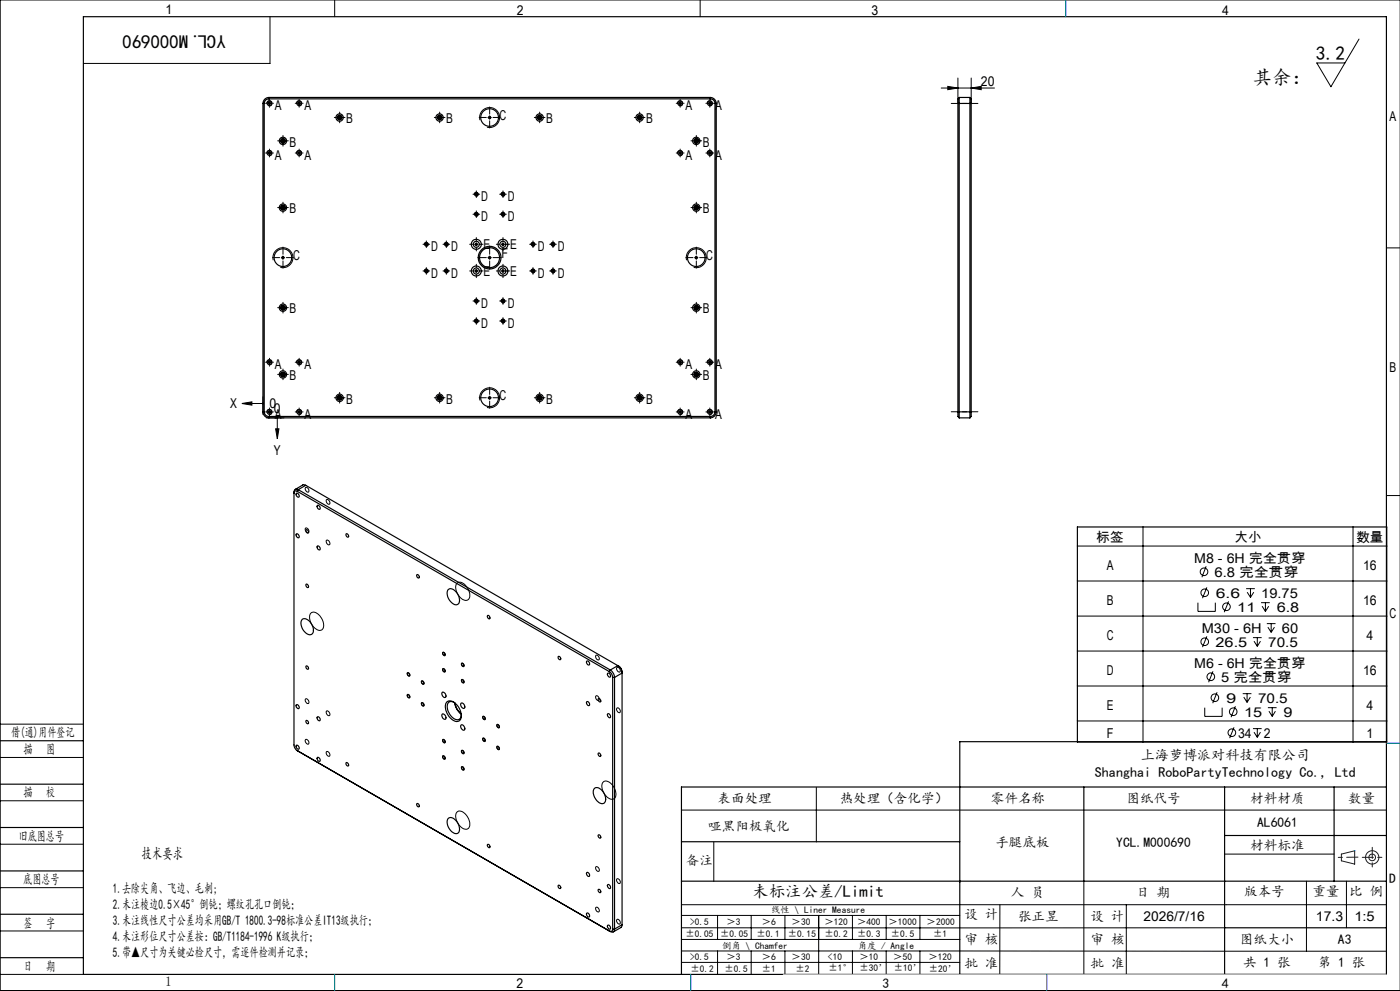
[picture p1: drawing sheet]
<svg xmlns="http://www.w3.org/2000/svg" width="420mm" height="297mm" viewBox="0 0 420 297" stroke-linecap="round" stroke-linejoin="round" font-family="sans-serif">
<g fill="none" stroke="#000" stroke-width=".3">
<path d="M100.4 0v5M210 0v5M420 0h-419.9v297h419.9M81 5v14h-56M407.7 11.7l-8.4 14.3-4.3-7.1h8.5M80 31.2a.8 .8 0 0 1 .7-1 .8 .8 0 0 1 .9 .8 .8 .8 0 0 1-1 .7M80.5 30.6l.7 .7M80.8 30.5v1M81.2 30.6l-.7 .7M81.3 31h-1M89 31.2a.79 .79 0 0 1 .7-1 .79 .79 0 0 1 .8 .8 .79 .79 0 0 1-1 .7M89.4 30.6l.7 .7"/>
<path d="M89.7 30.5v1M90.1 30.6l-.7 .7M90.2 31h-1M101.4 35.2h1M101.5 34.9l.7 .7M101.9 34.7v1M102.2 34.9l-.7 .7M131.4 35.2h1M131.5 34.9l.7 .7M131.9 34.7v1M132.2 34.9l-.7 .7M144 36a3 3 0 0 1 2.6-3.8 3 3 0 0 1 3.3 3.3 3 3 0 0 1-3.8 2.6"/>
<path d="M146.4 35.2h1M146.5 34.9l.7 .7M146.9 34.7v1M147.2 34.9l-.7 .7M161.4 35.2h1M161.5 34.9l.7 .7M161.9 34.7v1M162.2 34.9l-.7 .7M191.4 35.2h1M191.5 34.9l.7 .7M191.9 34.7v1M192.2 34.9l-.7 .7"/>
<path d="M203.3 31.2a.79 .79 0 0 1 .7-1 .79 .79 0 0 1 .8 .8 .79 .79 0 0 1-1 .7M203.7 30.6l.7 .7M204 30.5v1M204.4 30.6l-.7 .7M204.5 31h-1M212.2 31.2a.79 .79 0 0 1 .7-1 .79 .79 0 0 1 .8 .8 .79 .79 0 0 1-1 .7M212.6 30.6l.7 .7M212.9 30.5v1M213.3 30.6l-.7 .7M213.4 31h-1M282.4 26.4h15.9M284.3 25.9l3.1 .5-3.1 .5z"/>
<path d="M287.4 23.4v7.6M291.4 26.4l3-.5v1zM291.4 23.4v7.6M80 46.1a.8 .8 0 0 1 .7-1 .8 .8 0 0 1 .9 .8 .8 .8 0 0 1-1 .7M80.3 45.9h1M80.5 45.5l.7 .7M80.8 45.4v1M81.2 45.5l-.7 .7M84.4 42.2h1M84.5 41.9l.7 .7M84.9 41.7v1M85.2 41.9l-.7 .7"/>
<path d="M89 46.1a.79 .79 0 0 1 .7-1 .79 .79 0 0 1 .8 .8 .79 .79 0 0 1-1 .7M89.2 45.9h1M89.4 45.5l.7 .7M89.7 45.4v1M90.1 45.5l-.7 .7M142.3 58.4a.6 .6 0 0 1 .5-.8 .6 .6 0 0 1 .7 .7 .6 .6 0 0 1-.8 .5M142.4 58.2h1M142.5 57.9l.7 .7M142.9 57.7v1M143.2 57.9l-.7 .7M150.3 58.4a.61 .61 0 0 1 .5-.8 .61 .61 0 0 1 .7 .7 .61 .61 0 0 1-.8 .5M150.4 58.2h1"/>
<path d="M150.5 57.9l.7 .7M150.9 57.7v1M151.2 57.9l-.7 .7M203.3 46.1a.79 .79 0 0 1 .7-1 .79 .79 0 0 1 .8 .8 .79 .79 0 0 1-1 .7M203.5 45.9h1M203.7 45.5l.7 .7M204 45.4v1M204.4 45.5l-.7 .7M208.4 42.2h1M208.5 41.9l.7 .7M208.9 41.7v1M209.2 41.9l-.7 .7"/>
<path d="M212.2 46.1a.79 .79 0 0 1 .7-1 .79 .79 0 0 1 .8 .8 .79 .79 0 0 1-1 .7M212.4 45.9h1M212.6 45.5l.7 .7M212.9 45.4v1M213.3 45.5l-.7 .7M82 78a2.99 2.99 0 0 1 2.6-3.8 2.99 2.99 0 0 1 3.3 3.3 2.99 2.99 0 0 1-3.8 2.6M84.4 77.2h1M84.4 62.2h1M84.5 76.9l.7 .7M84.5 61.9l.7 .7M84.9 61.7v1M84.9 76.7v1"/>
<path d="M85.2 76.9l-.7 .7M85.2 61.9l-.7 .7M127.3 73.4a.6 .6 0 0 1 .5-.8 .6 .6 0 0 1 .7 .6 .6 .6 0 0 1-.8 .6M127.4 73.2h1M127.5 72.9l.7 .7M127.9 72.7v1M128.2 72.9l-.7 .7M133.3 73.4a.59 .59 0 0 1 .5-.8 .59 .59 0 0 1 .7 .7 .59 .59 0 0 1-.8 .5M133.4 73.2h1M133.5 72.9l.7 .7M133.9 72.7v1M134.2 72.9l-.7 .7"/>
<path d="M142.3 64.4a.59 .59 0 0 1 .5-.8 .59 .59 0 0 1 .7 .7 .59 .59 0 0 1-.8 .5M142.4 73.2h1M142.4 64.2h1M142.5 72.9l.7 .7M142.5 63.9l.7 .7M142.9 63.7v1M142.9 72.7v1M143.2 63.9l-.7 .7M143.2 72.9l-.7 .7M146.4 77.2h1M146.5 76.9l.7 .7M146.9 76.7v1"/>
<path d="M147.2 76.9l-.7 .7M150.3 64.4a.6 .6 0 0 1 .5-.8 .6 .6 0 0 1 .7 .7 .6 .6 0 0 1-.8 .5M150.4 73.2h1M150.4 64.2h1M150.5 72.9l.7 .7M150.5 63.9l.7 .7M150.9 63.7v1M150.9 72.7v1M151.2 63.9l-.7 .7M151.2 72.9l-.7 .7M159.3 73.4a.59 .59 0 0 1 .5-.8 .59 .59 0 0 1 .7 .7 .59 .59 0 0 1-.8 .5M159.4 73.2h1"/>
<path d="M159.5 72.9l.7 .7M159.9 72.7v1M160.2 72.9l-.7 .7M165.3 73.4a.59 .59 0 0 1 .5-.8 .59 .59 0 0 1 .7 .7 .59 .59 0 0 1-.8 .5M165.4 73.2h1M165.5 72.9l.7 .7M165.9 72.7v1M166.2 72.9l-.7 .7M206 78a2.99 2.99 0 0 1 2.6-3.8 2.99 2.99 0 0 1 3.3 3.3 2.99 2.99 0 0 1-3.8 2.6M208.4 77.2h1M208.4 62.2h1M208.5 76.9l.7 .7"/>
<path d="M208.5 61.9l.7 .7M208.9 61.7v1M208.9 76.7v1M209.2 76.9l-.7 .7M209.2 61.9l-.7 .7M415.9 74.3h4.1M84.4 92.2h1M84.5 91.9l.7 .7M84.9 91.7v1M85.2 91.9l-.7 .7M127.3 81.4a.61 .61 0 0 1 .5-.8 .61 .61 0 0 1 .7 .6 .61 .61 0 0 1-.8 .6M127.4 81.2h1"/>
<path d="M127.5 80.9l.7 .7M127.9 80.7v1M128.2 80.9l-.7 .7M133.3 81.4a.6 .6 0 0 1 .5-.8 .6 .6 0 0 1 .7 .7 .6 .6 0 0 1-.8 .5M133.4 81.2h1M133.5 80.9l.7 .7M133.9 80.7v1M134.2 80.9l-.7 .7M142.3 96.4a.59 .59 0 0 1 .5-.8 .59 .59 0 0 1 .7 .7 .59 .59 0 0 1-.8 .5M142.3 90.4a.59 .59 0 0 1 .5-.8 .59 .59 0 0 1 .7 .7 .59 .59 0 0 1-.8 .5M142.4 81.2h1M142.4 96.2h1"/>
<path d="M142.4 90.2h1M142.5 95.9l.7 .7M142.5 89.9l.7 .7M142.5 80.9l.7 .7M142.9 80.7v1M142.9 89.7v1M142.9 95.7v1M143.2 95.9l-.7 .7M143.2 89.9l-.7 .7M143.2 80.9l-.7 .7M150.3 90.4a.6 .6 0 0 1 .5-.8 .6 .6 0 0 1 .7 .7 .6 .6 0 0 1-.8 .5M150.3 96.4a.6 .6 0 0 1 .5-.8 .6 .6 0 0 1 .7 .7 .6 .6 0 0 1-.8 .5"/>
<path d="M150.4 81.2h1M150.4 96.2h1M150.4 90.2h1M150.5 89.9l.7 .7M150.5 80.9l.7 .7M150.5 95.9l.7 .7M150.9 80.7v1M150.9 89.7v1M150.9 95.7v1M151.2 95.9l-.7 .7M151.2 89.9l-.7 .7M151.2 80.9l-.7 .7"/>
<path d="M159.3 81.4a.6 .6 0 0 1 .5-.8 .6 .6 0 0 1 .7 .7 .6 .6 0 0 1-.8 .5M159.4 81.2h1M159.5 80.9l.7 .7M159.9 80.7v1M160.2 80.9l-.7 .7M165.3 81.4a.6 .6 0 0 1 .5-.8 .6 .6 0 0 1 .7 .7 .6 .6 0 0 1-.8 .5M165.4 81.2h1M165.5 80.9l.7 .7M165.9 80.7v1M166.2 80.9l-.7 .7M208.4 92.2h1M208.5 91.9l.7 .7"/>
<path d="M208.9 91.7v1M209.2 91.9l-.7 .7M78.9 118.9v5.3M80 108.8a.81 .81 0 0 1 .8-1 .81 .81 0 0 1 .8 .8 .81 .81 0 0 1-1 .8M80.3 108.6h1M80.5 108.2l.7 .7M80.8 108.1v1M81.2 108.2l-.7 .7M84.4 112.2h1M84.5 111.9l.7 .7M84.9 111.7v1M85.2 111.9l-.7 .7"/>
<path d="M89 108.8a.8 .8 0 0 1 .7-1 .8 .8 0 0 1 .8 .9 .8 .8 0 0 1-1 .7M89.2 108.6h1M89.4 108.2l.7 .7M89.7 108.1v1M90.1 108.2l-.7 .7M101.4 119.2h1M101.5 118.9l.7 .7M101.9 118.7v1M102.2 118.9l-.7 .7M131.4 119.2h1M131.5 118.9l.7 .7M131.9 118.7v1"/>
<path d="M132.2 118.9l-.7 .7M146.4 119.2h1M146.5 118.9l.7 .7M146.9 118.7v1M147.2 118.9l-.7 .7M161.4 119.2h1M161.5 118.9l.7 .7M161.9 118.7v1M162.2 118.9l-.7 .7M191.4 119.2h1M191.5 118.9l.7 .7M191.9 118.7v1"/>
<path d="M192.2 118.9l-.7 .7M203.3 108.8a.8 .8 0 0 1 .7-1 .8 .8 0 0 1 .8 .9 .8 .8 0 0 1-1 .7M203.5 108.6h1M203.7 108.2l.7 .7M204 108.1v1M204.4 108.2l-.7 .7M208.4 112.2h1M208.5 111.9l.7 .7M208.9 111.7v1M209.2 111.9l-.7 .7M212.2 108.8a.8 .8 0 0 1 .7-1 .8 .8 0 0 1 .8 .9 .8 .8 0 0 1-1 .7M212.4 108.6h1"/>
<path d="M212.6 108.2l.7 .7M212.9 108.1v1M213.3 108.2l-.7 .7M72.6 120.9l3-.5v1zM75.6 120.9h3.3M79.9 125.2h5.3M80 123.7a.8 .8 0 0 1 .7-1 .8 .8 0 0 1 .9 .8 .8 .8 0 0 1-1 .7M80.5 123.1l.7 .7M80.8 123v1M81.2 123.1l-.7 .7M81.3 123.5h-1M82.7 128.5h1l-.5 3z"/>
<path d="M83.2 125.2v3.3M89 123.7a.79 .79 0 0 1 .7-1 .79 .79 0 0 1 .8 .8 .79 .79 0 0 1-1 .7M89.4 123.1l.7 .7M89.7 123v1M90.1 123.1l-.7 .7M90.2 123.5h-1M144 120a3 3 0 0 1 2.6-3.8 3 3 0 0 1 3.3 3.3 3 3 0 0 1-3.8 2.6M203.3 123.7a.79 .79 0 0 1 .7-1 .79 .79 0 0 1 .8 .8 .79 .79 0 0 1-1 .7M203.7 123.1l.7 .7M204 123v1M204.4 123.1l-.7 .7M204.5 123.5h-1"/>
<path d="M212.2 123.7a.79 .79 0 0 1 .7-1 .79 .79 0 0 1 .8 .8 .79 .79 0 0 1-1 .7M212.6 123.1l.7 .7M212.9 123v1M213.3 123.1l-.7 .7M213.4 123.5h-1M91.7 146.1a.8 .8 0 0 1 .8 .4 .8 .8 0 0 1-.1 1 1.05 1.05 0 0 1-.7-1.4zM91.7 158.3a.8 .8 0 0 1 .8 .4 .8 .8 0 0 1-.1 1 1.05 1.05 0 0 1-.7-1.4zM98 149.8a.83 .83 0 0 1 .8 .4 .83 .83 0 0 1-.1 .9 1 1 0 0 1-.7-1.3zM342.9 157.9v64.5M405.9 157.9v64.5M415.9 148.5h4.1M98 161.9a.83 .83 0 0 1 .8 .5 .83 .83 0 0 1-.1 .9 1 1 0 0 1-.7-1.4z"/>
<path d="M137.1 174.8a2.12 2.12 0 0 1 3 1.2 2.81 2.81 0 0 1 .2 3.8 3.4 3.4 0 0 1-3.5-3.2l-.1-.8zM323.2 163.7h92.8M323.2 174.1h92.8M361.8 169.7l-1.2 3.3M362.1 176l-1.3 3.3M373.8 176.4h2.6M374.2 177.5l.9 1.5M375.1 176.4v2.6M376.1 177.5l-1 1.5M93.3 183.7a2.35 2.35 0 0 1 3.1 1.5 2.47 2.47 0 0 1-.1 3.7 3.7 3.7 0 0 1-3.4-3.9zM132.8 195.5a.59 .59 0 0 1 .7 .3 .59 .59 0 0 1-.2 .7l-.5-.5zM138.4 198.8a.53 .53 0 0 1 .7 .3 .53 .53 0 0 1-.2 .7l-.5-.6z"/>
<path d="M178.7 196.5a.76 .76 0 0 1 .9 .3 .76 .76 0 0 1-.1 1l-.7-.6zM323.2 184.6h92.8M323.2 195.1h92.8M359.4 180.6v2.6h5.2v-2.6M362.1 190.7l-1.3 3.3M368.6 180.2l-1.3 3.3M375.9 191.1h2.6M376.2 192.2l1 1.5M377.2 191.1v2.6M378.1 192.2l-.9 1.5M378.3 180.6h2.6M378.6 181.7l1 1.5"/>
<path d="M379.6 180.6v2.6M380 186.9h2.7M380.4 188l1 1.5M380.6 181.7l-1 1.5M381.4 186.9v2.6M382.3 188l-.9 1.5M0 217h25M91.6 209.5a.77 .77 0 0 1 .9 .4 .77 .77 0 0 1-.1 1l-.4-.2-.4-.5zM98 213.1a.81 .81 0 0 1 .8 .4 .81 .81 0 0 1-.2 1 .98 .98 0 0 1-.6-1.4zM122.2 208.2a.58 .58 0 0 1 .6 .3 .58 .58 0 0 1-.1 .7l-.4-.4zM122.2 201.6a.61 .61 0 0 1 .7 .3 .61 .61 0 0 1-.2 .8l-.5-.6zM126.4 210.6a.55 .55 0 0 1 .7 .3 .55 .55 0 0 1-.2 .7l-.4-.4z"/>
<path d="M126.5 204.1a.56 .56 0 0 1 .6 .3 .56 .56 0 0 1-.2 .7l-.4-.4zM132.8 200.4a.57 .57 0 0 1 .7 .3 .57 .57 0 0 1-.2 .7l-.5-.4zM138.4 203.7a.53 .53 0 0 1 .7 .3 .53 .53 0 0 1-.2 .7l-.5-.6zM144.8 214.7a.53 .53 0 0 1 .7 .3 .53 .53 0 0 1-.2 .7l-.5-.5zM149.1 217.1a.59 .59 0 0 1 .6 .4 .59 .59 0 0 1-.1 .7l-.5-.5zM178.7 208.7a.76 .76 0 0 1 .9 .3 .76 .76 0 0 1-.1 1l-.7-.6zM185.1 200.1a.79 .79 0 0 1 .8 .4 .79 .79 0 0 1-.2 .9 1.07 1.07 0 0 1-.6-1.3zM185.1 212.2a.79 .79 0 0 1 .8 .4 .79 .79 0 0 1-.2 1 1.07 1.07 0 0 1-.6-1.4zM323.2 205.6h92.8M323.2 216.1h92.8M361.4 212.1v2.6h5.2v-2.6M363.9 201.2l-1.3 3.3"/>
<path d="M365.1 207.5l-1.3 3.2M370.2 218l-1.3 3.2M370.6 211.7l-1.3 3.2M372.8 207.9h2.6M373.1 208.9l1 1.6M374.1 207.9v2.6M375.1 208.9l-1 1.6M375.9 218.4h2.6M376.2 219.4l1 1.6M377.2 218.4v2.6M378.1 219.4l-.9 1.6M380.4 212.1h2.6"/>
<path d="M380.7 213.1l1 1.6M381.7 212.1v2.6M382.6 213.1l-.9 1.6M0 227h25M0 240h25M91.6 221.7a.76 .76 0 0 1 .9 .4 .76 .76 0 0 1-.1 .9l-.8-.6zM98 225.3a.83 .83 0 0 1 .8 .4 .83 .83 0 0 1-.1 1 1 1 0 0 1-.7-1.4zM132.8 221.6a.61 .61 0 0 1 .7 .4 .61 .61 0 0 1-.2 .7l-.5-.5zM132.8 226.5a.61 .61 0 0 1 .7 .4 .61 .61 0 0 1-.2 .7l-.5-.5zM138.4 229.8a.54 .54 0 0 1 .7 .3 .54 .54 0 0 1-.2 .7l-.5-.5zM138.4 224.9a.54 .54 0 0 1 .7 .3 .54 .54 0 0 1-.2 .7l-.5-.5zM144.9 221.2a.56 .56 0 0 1 .6 .4 .56 .56 0 0 1-.2 .6l-.4-.4z"/>
<path d="M149.1 223.7a.61 .61 0 0 1 .6 .3 .61 .61 0 0 1-.1 .7l-.5-.4zM180.9 234.5a2.13 2.13 0 0 1 3.1 1.1 2.8 2.8 0 0 1 .1 3.8 3.1 3.1 0 0 1-3.4-2.7l-.1-1.3zM244.9 236v16.3M0 253h25M137.2 243.3a2.36 2.36 0 0 1 3.1 1.5 2.67 2.67 0 0 1 0 3.6 3.4 3.4 0 0 1-3.5-3.2v-1.4zM178.7 259.9a.76 .76 0 0 1 .9 .3 .76 .76 0 0 1-.1 1l-.7-.6zM204.4 242.8h211.5M214.1 252.4v11.8M367.4 256h32.8M0 266h25M0 279h25M178.7 272a.76 .76 0 0 1 .9 .4 .76 .76 0 0 1-.1 .9l-.7-.5z"/>
<path d="M185.1 263.4a.79 .79 0 0 1 .8 .4 .79 .79 0 0 1-.2 1 1.07 1.07 0 0 1-.6-1.4zM185.1 275.6a.79 .79 0 0 1 .8 .4 .79 .79 0 0 1-.2 1 1.07 1.07 0 0 1-.6-1.4zM204.4 271.1h211.5M204.4 278.1h163M204.4 274.4h83.5M215.3 274.4v7.1M225.4 274.4v7.1M235.5 274.4v7.1M245.6 274.4v17.6M255.7 274.4v7.1M265.9 274.4v7.1M276 274.4v7.1"/>
<path d="M300 271.1l-.1 21M325.2 264.1v27.9M337.9 271.1v20.9M391.9 264.1v21M403.9 264.1v14M0 292h25M204.4 285l211.5 .1M204.4 288.4h83.5M204.5 281.5h83.5M215.3 285v7M225.4 285v7M235.5 285v7"/>
<path d="M255.7 285v7M265.9 285v7M276 285v7M287.9 292h128"/>
<circle cx="361.2" cy="171.4" r="1.14"/>
<circle cx="361.4" cy="177.7" r="1.14"/>
<circle cx="361.4" cy="192.3" r="1.14"/>
<circle cx="367.9" cy="181.9" r="1.14"/>
<circle cx="363.2" cy="202.8" r="1.15"/>
<circle cx="364.5" cy="209.1" r="1.15"/>
<circle cx="369.6" cy="219.6" r="1.15"/>
<circle cx="370" cy="213.3" r="1.15"/>
</g>
<g fill="none" stroke="#191924" stroke-width=".3">
<path d="M402.4 256l4-1v4l-4-1z"/>
<circle cx="411.7" cy="257" r="1"/>
<circle cx="411.7" cy="257" r="2"/>
</g>
<g fill="none" stroke="#000" stroke-width=".35">
<path d="M25 5h390.9v287h-390.9zM78.9 31h.4M78.9 31v92.4M79.3 31v92.4M80.7 29.6a1.39 1.39 0 0 0-1.4 1.4M80.7 29.2a1.81 1.81 0 0 0-1.8 1.8M80.7 29.6h132.4M80.7 29.2v.4M80.7 29.2h132.4M213.1 29.6a1.39 1.39 0 0 1 1.4 1.4M213.1 29.2a1.81 1.81 0 0 1 1.8 1.8M213.1 29.2v.4"/>
<path d="M214.5 31v92.4M214.5 31h.4M214.9 31v92.4M287.4 31h4M287.4 31v92.4M287.8 29.2v96M287.8 29.2l-.4 .4v1.4M287.8 29.2h3.2M291 29.2v96M291 29.2l.4 .4v1.4M291.4 31v92.4M78.9 123.4a1.81 1.81 0 0 0 1.8 1.8"/>
<path d="M78.9 123.4h.4M79.3 123.4a1.39 1.39 0 0 0 1.4 1.4M80.7 124.8h132.4M80.7 124.8v.4M80.7 125.2h132.4M213.1 124.8v.4M214.5 123.4a1.39 1.39 0 0 1-1.4 1.4M214.5 123.4h.4M214.9 123.4a1.81 1.81 0 0 1-1.8 1.8M287.4 123.4v1.4l.4 .4M287.4 123.4h4M287.8 125.2h3.2"/>
<path d="M291.4 123.4v1.4l-.4 .4M88.9 147.8a.69 .69 0 0 1 .7 .4 .69 .69 0 0 1-.1 .8 .85 .85 0 0 1-.6-1.2zM89.2 147.2a.6 .6 0 0 0-.7 0 .6 .6 0 0 0-.3 .6M89.2 147.2l93.6 54.1M89.5 146.8a.79 .79 0 0 0-.9-.1 .79 .79 0 0 0-.4 .8v75.8a2.15 2.15 0 0 0 1 1.7M89.5 146.8l93.6 54M89.5 146.8l-.3 .4M91.7 145.4l-.7-.1-2.4 1.4M91.7 145.4l-2.2 1.4M91.7 145.4l93.6 54.1M91.8 158.8a.57 .57 0 0 1 .7 .3 .57 .57 0 0 1-.2 .7l-.4-.3zM95.2 151.5a.68 .68 0 0 1 .7 .4 .68 .68 0 0 1-.1 .7 .86 .86 0 0 1-.6-1.1z"/>
<path d="M323.2 157.9h92.8v64.5h-92.8zM88.9 160a.69 .69 0 0 1 .7 .4 .69 .69 0 0 1-.1 .8 .85 .85 0 0 1-.6-1.2zM91.8 175.1a.57 .57 0 0 1 .7 .3 .57 .57 0 0 1-.2 .7l-.4-.3zM95.2 163.7a.68 .68 0 0 1 .7 .3 .68 .68 0 0 1-.1 .8 .86 .86 0 0 1-.6-1.1zM103.8 160a.58 .58 0 0 1 .7 .3 .58 .58 0 0 1-.1 .7l-.6-.5zM125.1 172.2a.53 .53 0 0 1 .6 .4 .53 .53 0 0 1-.3 .6l-.4-.6zM134.3 176.8a1.73 1.73 0 0 1 2.7 .8 2.88 2.88 0 0 1 .5 3.4 2.07 2.07 0 0 1-2.8-1.3 3.1 3.1 0 0 1-.4-2.9zM90.7 185.6a2.28 2.28 0 0 1 2.9 1.8 1.73 1.73 0 0 1-.7 2.8 3.4 3.4 0 0 1-2.2-4.6zM91.8 199.6a.55 .55 0 0 1 .7 .3 .55 .55 0 0 1-.2 .7l-.4-.3zM132.9 195.5a.44 .44 0 0 1 .6 .3 .44 .44 0 0 1-.3 .6l-.3-.4zM138.6 198.8a.44 .44 0 0 1 .5 .3 .44 .44 0 0 1-.3 .6l-.3-.5zM146.3 184.5a.59 .59 0 0 1 .6 .3 .59 .59 0 0 1-.1 .7l-.4-.3z"/>
<path d="M167.5 196.8a.55 .55 0 0 1 .6 .2 .55 .55 0 0 1-.1 .7l-.5-.4zM176 198.2a.67 .67 0 0 1 .8 .3 .67 .67 0 0 1-.2 .8 .86 .86 0 0 1-.6-1.1zM185.3 199.5a2.69 2.69 0 0 1 1.3 2.2l-2.2 1.3M185.3 199.5a2.12 2.12 0 0 1 1.3 1.9v75.7M185.3 199.5l-2.2 1.3M88.9 211.2a.71 .71 0 0 1 .7 .4 .71 .71 0 0 1-.1 .8 .87 .87 0 0 1-.6-1.2zM91.8 216a.55 .55 0 0 1 .7 .2 .55 .55 0 0 1-.2 .7l-.4-.3zM95.2 214.8a.69 .69 0 0 1 .7 .4 .69 .69 0 0 1-.1 .8 .91 .91 0 0 1-.6-1.2zM122.2 201.8a.47 .47 0 0 1 .6 .2 .47 .47 0 0 1-.1 .6l-.4-.4zM122.3 208.2a.44 .44 0 0 1 .6 .3 .44 .44 0 0 1-.3 .6l-.4-.5zM126.5 210.7a.47 .47 0 0 1 .6 .2 .47 .47 0 0 1-.2 .7l-.4-.4zM126.5 204.1a.52 .52 0 0 1 .6 .3 .52 .52 0 0 1-.2 .6l-.4-.3z"/>
<path d="M132.6 214.1a.88 .88 0 0 1 1 .4 .88 .88 0 0 1-.2 1.1 1.15 1.15 0 0 1-.8-1.5zM132.8 207.4a.93 .93 0 0 1 .9 .6 .93 .93 0 0 1-.3 1.1 1.1 1.1 0 0 1-.6-1.7zM132.9 200.4a.44 .44 0 0 1 .6 .3 .44 .44 0 0 1-.3 .6l-.3-.4zM134.1 210.3a2.38 2.38 0 0 1 3.2 1.2 3.6 3.6 0 0 1 .5 4.5 3.2 3.2 0 0 1-3.7-2.3 3.2 3.2 0 0 1 0-3.4zM136.1 210.5a1.37 1.37 0 0 0-1.7 .1 1.37 1.37 0 0 0-.2 1.7 3.6 3.6 0 0 0 3.4 3.3l.6-.4 .2-.9M136.4 210.6a6.1 6.1 0 0 0 2 3.4 4.7 4.7 0 0 1-2-3.4zM138.3 210.8a.91 .91 0 0 1 1 .4 .91 .91 0 0 1-.2 1.1 1.19 1.19 0 0 1-.8-1.5zM138.3 217.3a.89 .89 0 0 1 1 .5 .89 .89 0 0 1-.2 1.1 1.18 1.18 0 0 1-.8-1.6zM138.5 203.8a.42 .42 0 0 1 .6 .2 .42 .42 0 0 1-.3 .6zM144.9 214.8a.45 .45 0 0 1 .5 .2 .45 .45 0 0 1-.1 .6l-.4-.4zM149.1 217.3a.42 .42 0 0 1 .6 .2 .42 .42 0 0 1-.3 .5zM176 210.3a.69 .69 0 0 1 .8 .4 .69 .69 0 0 1-.2 .8 .88 .88 0 0 1-.6-1.2z"/>
<path d="M179.5 209.4a.59 .59 0 0 1 .6 .3 .59 .59 0 0 1-.1 .7l-.4-.3zM182.3 201.8a.67 .67 0 0 1 .7 .3 .67 .67 0 0 1-.1 .8 .86 .86 0 0 1-.6-1.1zM182.3 213.9a.69 .69 0 0 1 .7 .4 .69 .69 0 0 1-.1 .8 .88 .88 0 0 1-.6-1.2zM182.8 201.3a2.14 2.14 0 0 1 1 1.7M183.1 200.8a2.94 2.94 0 0 1 1.3 2.2M183.1 200.8l-.3 .5M183.8 203h.6M183.8 203v75.4M184.4 203v75.4M0 222h25M0 235h25M88.9 223.4a.69 .69 0 0 1 .7 .3 .69 .69 0 0 1-.1 .8 .85 .85 0 0 1-.6-1.1z"/>
<path d="M89.2 225l93.9 54.2M89.2 225l.3 .1M95.2 227a.68 .68 0 0 1 .7 .4 .68 .68 0 0 1-.1 .8 .86 .86 0 0 1-.6-1.2zM103.8 228.6a.58 .58 0 0 1 .7 .3 .58 .58 0 0 1-.1 .7l-.5-.3zM132.9 226.7a.42 .42 0 0 1 .5 .2 .42 .42 0 0 1-.2 .5zM132.9 221.7a.44 .44 0 0 1 .6 .3 .44 .44 0 0 1-.3 .5l-.3-.4zM138.5 225a.47 .47 0 0 1 .6 .2 .47 .47 0 0 1-.1 .6l-.4-.3zM138.6 229.8a.44 .44 0 0 1 .5 .3 .44 .44 0 0 1-.3 .6l-.3-.4zM144.9 221.4a.47 .47 0 0 1 .5 .2 .47 .47 0 0 1-.1 .6l-.4-.5zM149.1 223.8a.42 .42 0 0 1 .6 .2 .42 .42 0 0 1-.3 .6zM178.4 236.3a2.52 2.52 0 0 1 3.1 2.1 1.53 1.53 0 0 1-.9 2.5 3.6 3.6 0 0 1-2.4-4.4zM179.5 225.7a.59 .59 0 0 1 .6 .3 .59 .59 0 0 1-.1 .7l-.4-.3z"/>
<path d="M325.2 235.9v28.2M367.4 235.9v56.1M400.2 235.9v28.3M415.9 235.9h-211.5v56.1M415.9 222.3h-128v69.7M0 248h25M125.1 240.9a.56 .56 0 0 1 .6 .2 .56 .56 0 0 1-.1 .7l-.5-.3zM134.5 245.2a2.07 2.07 0 0 1 2.8 1.4 2.38 2.38 0 0 1 0 3.2 3 3 0 0 1-3.1-3.1v-.7zM146.3 253.1a.5 .5 0 0 1 .6 .3 .5 .5 0 0 1-.3 .6l-.3-.4zM179.5 250.3a.56 .56 0 0 1 .6 .2 .56 .56 0 0 1-.1 .7l-.5-.4zM204.4 252.3h83.5M367.4 250.4h48.5"/>
<path d="M0 261h25M0 274h25M167.5 265.4a.55 .55 0 0 1 .6 .2 .55 .55 0 0 1-.1 .7l-.5-.5zM176 261.5a.67 .67 0 0 1 .8 .4 .67 .67 0 0 1-.2 .8 .86 .86 0 0 1-.6-1.2zM176 273.7a.67 .67 0 0 1 .8 .3 .67 .67 0 0 1-.2 .8 .86 .86 0 0 1-.6-1.1zM179.5 266.6a.56 .56 0 0 1 .6 .3 .56 .56 0 0 1-.1 .6l-.5-.4zM182.3 265.1a.67 .67 0 0 1 .7 .4 .67 .67 0 0 1-.1 .8 .86 .86 0 0 1-.6-1.2zM182.3 277.3a.67 .67 0 0 1 .7 .4 .67 .67 0 0 1-.1 .8 .86 .86 0 0 1-.6-1.2zM183.8 278.4a.6 .6 0 0 1-.3 .7 .6 .6 0 0 1-.7-.1l.3 .2M183.8 278.4h.6M184.4 278.4a.77 .77 0 0 1-.4 .9 .77 .77 0 0 1-.9-.1M186.6 277.1l-.3 .9-2.3 1.3"/>
<path d="M186.6 277.1l-2.2 1.3M204.4 264.1h211.5M367.4 278.1h48.5M0 287h25"/>
<circle cx="80.8" cy="31" r=".68"/>
<circle cx="89.7" cy="31" r=".69"/>
<circle cx="101.9" cy="35.2" r="1.1"/>
<circle cx="101.9" cy="35.2" r=".67"/>
<circle cx="101.9" cy="35.2" r=".58"/>
<circle cx="131.9" cy="35.2" r="1.09"/>
<circle cx="131.9" cy="35.2" r=".58"/>
<circle cx="131.9" cy="35.2" r=".66"/>
<circle cx="146.9" cy="35.2" r="2.65"/>
<circle cx="161.9" cy="35.2" r=".66"/>
<circle cx="161.9" cy="35.2" r=".59"/>
<circle cx="161.9" cy="35.2" r="1.1"/>
<circle cx="191.9" cy="35.2" r="1.09"/>
<circle cx="191.9" cy="35.2" r=".67"/>
<circle cx="191.9" cy="35.2" r=".58"/>
<circle cx="204" cy="31" r=".69"/>
<circle cx="212.9" cy="31" r=".68"/>
<circle cx="80.8" cy="45.9" r=".68"/>
<circle cx="84.9" cy="42.2" r="1.1"/>
<circle cx="84.9" cy="42.2" r=".67"/>
<circle cx="84.9" cy="42.2" r=".58"/>
<circle cx="89.7" cy="45.9" r=".69"/>
<circle cx="142.9" cy="58.2" r=".51"/>
<circle cx="150.9" cy="58.2" r=".5"/>
<circle cx="204" cy="45.9" r=".69"/>
<circle cx="208.9" cy="42.2" r="1.1"/>
<circle cx="208.9" cy="42.2" r=".67"/>
<circle cx="208.9" cy="42.2" r=".58"/>
<circle cx="212.9" cy="45.9" r=".68"/>
<circle cx="84.9" cy="62.2" r="1.1"/>
<circle cx="84.9" cy="77.2" r="2.65"/>
<circle cx="84.9" cy="62.2" r=".67"/>
<circle cx="84.9" cy="62.2" r=".58"/>
<circle cx="127.9" cy="73.2" r=".5"/>
<circle cx="133.9" cy="73.2" r=".5"/>
<circle cx="142.9" cy="73.2" r="1.51"/>
<circle cx="142.9" cy="73.2" r=".91"/>
<circle cx="142.9" cy="64.2" r=".51"/>
<circle cx="146.9" cy="77.2" r="3"/>
<circle cx="146.9" cy="77.2" r="3.4"/>
<circle cx="150.9" cy="73.2" r=".9"/>
<circle cx="150.9" cy="73.2" r="1.5"/>
<circle cx="150.9" cy="64.2" r=".5"/>
<circle cx="159.9" cy="73.2" r=".5"/>
<circle cx="165.9" cy="73.2" r=".5"/>
<circle cx="208.9" cy="62.2" r="1.1"/>
<circle cx="208.9" cy="77.2" r="2.65"/>
<circle cx="208.9" cy="62.2" r=".67"/>
<circle cx="208.9" cy="62.2" r=".58"/>
<circle cx="84.9" cy="92.2" r="1.1"/>
<circle cx="84.9" cy="92.2" r=".56"/>
<circle cx="84.9" cy="92.2" r=".67"/>
<circle cx="127.9" cy="81.2" r=".5"/>
<circle cx="133.9" cy="81.2" r=".5"/>
<circle cx="142.9" cy="96.2" r=".5"/>
<circle cx="142.9" cy="81.2" r="1.51"/>
<circle cx="142.9" cy="81.2" r=".91"/>
<circle cx="142.9" cy="90.2" r=".51"/>
<circle cx="150.9" cy="81.2" r=".9"/>
<circle cx="150.9" cy="81.2" r="1.5"/>
<circle cx="150.9" cy="96.2" r=".5"/>
<circle cx="150.9" cy="90.2" r=".5"/>
<circle cx="159.9" cy="81.2" r=".5"/>
<circle cx="165.9" cy="81.2" r=".5"/>
<circle cx="208.9" cy="92.2" r="1.1"/>
<circle cx="208.9" cy="92.2" r=".56"/>
<circle cx="208.9" cy="92.2" r=".67"/>
<circle cx="80.8" cy="108.6" r=".68"/>
<circle cx="84.9" cy="112.2" r="1.1"/>
<circle cx="84.9" cy="112.2" r=".67"/>
<circle cx="84.9" cy="112.2" r=".58"/>
<circle cx="89.7" cy="108.6" r=".69"/>
<circle cx="101.9" cy="119.2" r="1.1"/>
<circle cx="101.9" cy="119.2" r=".67"/>
<circle cx="101.9" cy="119.2" r=".58"/>
<circle cx="131.9" cy="119.2" r="1.09"/>
<circle cx="131.9" cy="119.2" r=".58"/>
<circle cx="131.9" cy="119.2" r=".66"/>
<circle cx="146.9" cy="119.2" r="2.65"/>
<circle cx="161.9" cy="119.2" r=".66"/>
<circle cx="161.9" cy="119.2" r=".59"/>
<circle cx="161.9" cy="119.2" r="1.1"/>
<circle cx="191.9" cy="119.2" r="1.09"/>
<circle cx="191.9" cy="119.2" r=".67"/>
<circle cx="191.9" cy="119.2" r=".58"/>
<circle cx="204" cy="108.6" r=".69"/>
<circle cx="208.9" cy="112.2" r="1.1"/>
<circle cx="208.9" cy="112.2" r=".67"/>
<circle cx="208.9" cy="112.2" r=".58"/>
<circle cx="212.9" cy="108.6" r=".68"/>
<circle cx="80.8" cy="123.5" r=".68"/>
<circle cx="89.7" cy="123.5" r=".69"/>
<circle cx="204" cy="123.5" r=".69"/>
<circle cx="212.9" cy="123.5" r=".68"/>
</g>
<path d="M285.4 31h8M285.4 123.4h8" fill="none" stroke="#000" stroke-width=".3" stroke-dasharray="30.5 1.3 1.3 1.3" stroke-dashoffset="28.4"/>
<path d="M407.4 256.9l-5.9 .1M408.7 256.9h6M411.7 253.9v6" fill="none" stroke="#191924" stroke-width=".3" stroke-dasharray="6.3 1.3 1.3 1.3" stroke-dashoffset="3"/>
<path d="M235 292h180.9" fill="none" stroke="#c0c0c0" stroke-width=".3"/>
<path d="M319.7 0v5M415.9 222.7h4.1M100.4 292v5M207.2 292v5M314 292v5" fill="none" stroke="#00f" stroke-width=".3"/>
<path d="M406.4 255h.1" fill="none" stroke="#0ff" stroke-width=".3"/>
<g fill="none" stroke="#000" stroke-width=".3" stroke-dasharray="30.5 1.3 1.3 1.3">
<path d="M79.8 31h-.1M80.8 30v-.2M80.8 32v.1M81.8 31h.2M88.7 31h-.1M89.7 30v-.2M89.7 32v.1M90.7 31h.2M100.9 35.2h-.6M101.9 34.2v-.6M101.9 36.2v.6M102.9 35.2h.6"/>
<path d="M130.9 35.2h-.6M131.9 34.2v-.6M131.9 36.2v.6M132.9 35.2h.6M145.9 35.2h-2.2M146.9 34.2v-2.1M146.9 36.2v2.2M147.9 35.2h2.1M160.9 35.2h-.6M161.9 34.2v-.6M161.9 36.2v.6M162.9 35.2h.6"/>
<path d="M190.9 35.2h-.6M191.9 34.2v-.6M191.9 36.2v.6M192.9 35.2h.6M203 31h-.1M204 30v-.2M204 32v.1M205 31h.2M211.9 31h-.1M212.9 30v-.2M212.9 32v.1M213.9 31h.2"/>
<path d="M79.8 45.9h-.1M80.8 44.9v-.2M80.8 46.9v.1M81.8 45.9h.2M83.9 42.2h-.6M84.9 41.2v-.6M84.9 43.2v.6M85.9 42.2h.6M88.7 45.9h-.1M89.7 44.9v-.2M89.7 46.9v.1M90.7 45.9h.2"/>
<path d="M142.4 58.2h-.5M142.9 57.7v-.5M142.9 58.7v.5M143.4 58.2h.5M150.4 58.2h-.5M150.9 57.7v-.5M150.9 58.7v.5M151.4 58.2h.5M203 45.9h-.1M204 44.9v-.2M204 46.9v.1M205 45.9h.2"/>
<path d="M207.9 42.2h-.6M208.9 41.2v-.6M208.9 43.2v.6M209.9 42.2h.6M211.9 45.9h-.1M212.9 44.9v-.2M212.9 46.9v.1M213.9 45.9h.2M83.9 77.2h-2.2M83.9 62.2h-.6M84.9 76.2v-2.1M84.9 78.2v2.2"/>
<path d="M84.9 61.2v-.6M84.9 63.2v.6M85.9 77.2h2.1M85.9 62.2h.6M127.4 73.2h-.5M127.9 72.7v-.5M127.9 73.7v.5M128.4 73.2h.5M133.4 73.2h-.5M133.9 72.7v-.5M133.9 73.7v.5M134.4 73.2h.5"/>
<path d="M141.9 73.2h-1M142.4 64.2h-.5M142.9 72.2v-1M142.9 74.2v1M142.9 63.7v-.5M142.9 64.7v.5M143.4 64.2h.5M143.9 73.2h1M145.9 77.2h-2.5M146.9 76.2v-2.5M146.9 78.2v2.5M147.9 77.2h2.5"/>
<path d="M149.9 73.2h-1M150.4 64.2h-.5M150.9 72.2v-1M150.9 74.2v1M150.9 63.7v-.5M150.9 64.7v.5M151.4 64.2h.5M151.9 73.2h1M159.4 73.2h-.5M159.9 72.7v-.5M159.9 73.7v.5M160.4 73.2h.5"/>
<path d="M165.4 73.2h-.5M165.9 72.7v-.5M165.9 73.7v.5M166.4 73.2h.5M207.9 77.2h-2.2M207.9 62.2h-.6M208.9 76.2v-2.1M208.9 78.2v2.2M208.9 61.2v-.6M208.9 63.2v.6M209.9 77.2h2.1M209.9 62.2h.6"/>
<path d="M83.9 92.2h-.6M84.9 91.2v-.6M84.9 93.2v.6M85.9 92.2h.6M127.4 81.2h-.5M127.9 80.7v-.5M127.9 81.7v.5M128.4 81.2h.5M133.4 81.2h-.5M133.9 80.7v-.5M133.9 81.7v.5M134.4 81.2h.5"/>
<path d="M141.9 81.2h-1M142.4 96.2h-.5M142.4 90.2h-.5M142.9 80.2v-1M142.9 82.2v1M142.9 95.7v-.5M142.9 96.7v.5M142.9 89.7v-.5M142.9 90.7v.5M143.4 96.2h.5M143.4 90.2h.5M143.9 81.2h1"/>
<path d="M149.9 81.2h-1M150.4 90.2h-.5M150.4 96.2h-.5M150.9 80.2v-1M150.9 82.2v1M150.9 89.7v-.5M150.9 90.7v.5M150.9 95.7v-.5M150.9 96.7v.5M151.4 90.2h.5M151.4 96.2h.5M151.9 81.2h1"/>
<path d="M159.4 81.2h-.5M159.9 80.7v-.5M159.9 81.7v.5M160.4 81.2h.5M165.4 81.2h-.5M165.9 80.7v-.5M165.9 81.7v.5M166.4 81.2h.5M207.9 92.2h-.6M208.9 91.2v-.6M208.9 93.2v.6M209.9 92.2h.6"/>
<path d="M79.8 108.6h-.1M80.8 107.6v-.2M80.8 109.6v.1M81.8 108.6h.2M83.9 112.2h-.6M84.9 111.2v-.6M84.9 113.2v.6M85.9 112.2h.6M88.7 108.6h-.1M89.7 107.6v-.2M89.7 109.6v.1M90.7 108.6h.2"/>
<path d="M100.9 119.2h-.6M101.9 118.2v-.6M102.9 119.2h.6M130.9 119.2h-.6M131.9 118.2v-.6M132.9 119.2h.6M145.9 119.2h-2.2M146.9 118.2v-2.1M147.9 119.2h2.1M160.9 119.2h-.6M161.9 118.2v-.6M162.9 119.2h.6"/>
<path d="M190.9 119.2h-.6M191.9 118.2v-.6M192.9 119.2h.6M203 108.6h-.1M204 107.6v-.2M204 109.6v.1M205 108.6h.2M207.9 112.2h-.6M208.9 111.2v-.6M208.9 113.2v.6M209.9 112.2h.6M211.9 108.6h-.1"/>
<path d="M212.9 107.6v-.2M212.9 109.6v.1M213.9 108.6h.2M79.8 123.5h-.1M80.8 122.5v-.2M80.8 124.5v.1M81.8 123.5h.2M88.7 123.5h-.1M89.7 122.5v-.2M89.7 124.5v.1M90.7 123.5h.2M101.9 120.2v.6"/>
<path d="M131.9 120.2v.6M146.9 120.2v2.2M161.9 120.2v.6M191.9 120.2v.6M203 123.5h-.1M204 122.5v-.2M204 124.5v.1M205 123.5h.2M211.9 123.5h-.1M212.9 122.5v-.2M212.9 124.5v.1M213.9 123.5h.2"/>
</g>
<g fill="#000">
<path d="M284.3 25.9l3.1 .5-3.1 .5zM291.4 26.4l3-.5v1z"/>
<path d="M72.6 120.9l3-.5v1zM82.7 128.5h1l-.5 3zM78.7 120.6a.33 .33 0 0 0 0 .6 .33 .33 0 0 0 .5-.3h-.3h.3l-.1-.2zM83 125a.33 .33 0 0 0 0 .5 .33 .33 0 0 0 .5-.3h-.3h.3l-.1-.2z"/>
</g>
<g font-size="5.8">
<text x="394.8" y="18">3.2</text>
<text x="375.9" y="25.2">其余：</text>
</g>
<text font-size="5.6" x="67.7" y="10.6" transform="rotate(-180 67.7 10.6)">YCL.M000690</text>
<text font-size="4.9" x="225.7" y="269">未标注公差/Limit</text>
<text font-size="4.7" x="42.5" y="257.5">技术要求</text>
<g font-size="4.2">
<text x="342.2" y="227.9">上海萝博派对科技有限公司</text>
<text x="328.5" y="232.8">Shanghai RoboPartyTechnology Co., Ltd</text>
</g>
<g font-size="4.1">
<text x="49.6" y="4.3">1</text>
<text x="155.1" y="4.6">2</text>
<text x="261.4" y="4.6">3</text>
<text x="366.6" y="4.6">4</text>
<text x="294.3" y="25.8">20</text>
<text x="82.5" y="33">A</text>
<text x="91.4" y="33">A</text>
<text x="149.9" y="35.8">C</text>
<text x="205.7" y="33">A</text>
<text x="214.6" y="33">A</text>
<text x="103.8" y="36.9">B</text>
<text x="133.8" y="36.9">B</text>
<text x="163.8" y="36.9">B</text>
<text x="193.8" y="36.9">B</text>
<text x="416.9" y="36.3">A</text>
<text x="82.5" y="47.9">A</text>
<text x="86.8" y="43.9">B</text>
<text x="91.4" y="47.9">A</text>
<text x="205.7" y="47.9">A</text>
<text x="210.8" y="43.9">B</text>
<text x="214.6" y="47.9">A</text>
<text x="86.8" y="63.9">B</text>
<text x="144.4" y="60.4">D</text>
<text x="152.4" y="60.4">D</text>
<text x="210.8" y="63.9">B</text>
<text x="144.4" y="66.4">D</text>
<text x="152.4" y="66.4">D</text>
<text x="87.9" y="77.8">C</text>
<text x="129.4" y="75.4">D</text>
<text x="135.4" y="75.4">D</text>
<text x="145.1" y="74.7">E</text>
<text x="150.4" y="77.3">F</text>
<text x="153.1" y="74.7">E</text>
<text x="161.4" y="75.4">D</text>
<text x="167.4" y="75.4">D</text>
<text x="211.9" y="77.8">C</text>
<text x="129.4" y="83.4">D</text>
<text x="135.4" y="83.4">D</text>
<text x="145.1" y="82.7">E</text>
<text x="153.1" y="82.7">E</text>
<text x="161.4" y="83.4">D</text>
<text x="167.4" y="83.4">D</text>
<text x="86.8" y="93.9">B</text>
<text x="144.4" y="92.4">D</text>
<text x="152.4" y="92.4">D</text>
<text x="210.8" y="93.9">B</text>
<text x="144.4" y="98.4">D</text>
<text x="152.4" y="98.4">D</text>
<text x="82.5" y="110.6">A</text>
<text x="86.8" y="113.9">B</text>
<text x="91.4" y="110.6">A</text>
<text x="205.7" y="110.6">A</text>
<text x="210.8" y="113.9">B</text>
<text x="214.6" y="110.6">A</text>
<text x="416.9" y="111.3">B</text>
<text x="149.9" y="119.8">C</text>
<text x="69.1" y="122.4">X</text>
<text x="80.9" y="122.4">0</text>
<text x="82.2" y="123.7">0</text>
<text x="82.5" y="125.5">A</text>
<text x="91.4" y="125.5">A</text>
<text x="103.8" y="120.9">B</text>
<text x="133.8" y="120.9">B</text>
<text x="163.8" y="120.9">B</text>
<text x="193.8" y="120.9">B</text>
<text x="205.7" y="125.5">A</text>
<text x="214.6" y="125.5">A</text>
<text x="82.2" y="136.5">Y</text>
<text x="329" y="162.6">标签</text>
<text x="370.3" y="162.6">大小</text>
<text x="406.9" y="162.6">数量</text>
<text x="332" y="170.7">A</text>
<text x="358.3" y="168.6">M8 - 6H 完全贯穿</text>
<text x="364.3" y="172.8">6.8 完全贯穿</text>
<text x="409" y="170.7">16</text>
<text x="364.8" y="179.1">6.6</text>
<text x="378.4" y="179.1">19.75</text>
<text x="332.1" y="181.2">B</text>
<text x="371.2" y="183.3">11</text>
<text x="383" y="183.3">6.8</text>
<text x="409" y="181.2">16</text>
<text x="416.9" y="185.3">C</text>
<text x="332.1" y="191.7">C</text>
<text x="360.6" y="189.6">M30 - 6H</text>
<text x="384.6" y="189.6">60</text>
<text x="410" y="191.7">4</text>
<text x="364.7" y="193.8">26.5</text>
<text x="380.5" y="193.8">70.5</text>
<text x="332.1" y="202.2">D</text>
<text x="358.3" y="200.1">M6 - 6H 完全贯穿</text>
<text x="409" y="202.2">16</text>
<text x="366.4" y="204.3">5 完全贯穿</text>
<text x="332.1" y="212.7">E</text>
<text x="367.9" y="210.6">9</text>
<text x="373.2" y="214.8">15</text>
<text x="377.4" y="210.6">70.5</text>
<text x="385" y="214.8">9</text>
<text x="410" y="212.7">4</text>
<text x="3.3" y="220.9">借(通)用件登记</text>
<text x="332.1" y="221">F</text>
<text x="371.5" y="221">34</text>
<text x="379.2" y="221">2</text>
<text x="410" y="221">1</text>
<text x="7.1" y="226">描</text>
<text x="13.9" y="226">图</text>
<text x="7" y="238.9">描</text>
<text x="13.8" y="238.9">校</text>
<text x="215.3" y="240.8">表面处理</text>
<text x="251.9" y="240.8">热处理（含化学）</text>
<text x="297.3" y="240.8">零件名称</text>
<text x="337.9" y="240.8">图纸代号</text>
<text x="375.1" y="240.8">材料材质</text>
<text x="404.4" y="240.8">数量</text>
<text x="212.5" y="249">哑黑阳极氧化</text>
<text x="377.1" y="247.7">AL6061</text>
<text x="5.6" y="252">旧底图总号</text>
<text x="298.6" y="253.7">手腿底板</text>
<text x="334.9" y="253.7">YCL.M000690</text>
<text x="375.1" y="254.9">材料标准</text>
<text x="205.7" y="259.3">备注</text>
<text x="7" y="265">底图总号</text>
<text x="33.9" y="267.6">1.去除尖角、飞边、毛刺;</text>
<text x="303.3" y="269">人 员</text>
<text x="340.8" y="269">日 期</text>
<text x="373.2" y="268.7">版本号</text>
<text x="393.7" y="268.7">重量</text>
<text x="404.8" y="268.7">比 例</text>
<text x="416.7" y="264.6">D</text>
<text x="33.9" y="272.4">2.未注棱边0.5×45°倒钝；螺纹孔孔口倒钝；</text>
<text x="289.3" y="275.5">设 计</text>
<text x="7" y="278">签</text>
<text x="13.8" y="278">字</text>
<text x="33.9" y="277.2">3.未注线性尺寸公差均采用GB/T 1800.3-98标准公差IT13级执行；</text>
<text x="33.9" y="281.9">4.未注形位尺寸公差按：GB/T1184-1996 K级执行；</text>
<text x="305.4" y="276">张正昱</text>
<text x="327.2" y="276">设 计</text>
<text x="343.1" y="276">2026/7/16</text>
<text x="394.8" y="276">17.3</text>
<text x="406.3" y="276">1:5</text>
<text x="33.9" y="286.7">5.带▲尺寸为关键必检尺寸，需逐件检测并记录；</text>
<text x="289.3" y="283">审 核</text>
<text x="327.2" y="282.9">审 核</text>
<text x="372" y="283">图纸大小</text>
<text x="401.4" y="283">A3</text>
<text x="7" y="291">日</text>
<text x="13.8" y="291">期</text>
<text x="289.3" y="290.1">批 准</text>
<text x="327.2" y="290">批 准</text>
<text x="373" y="289.8">共 1 张</text>
<text x="395.4" y="289.8">第 1 张</text>
<text x="49.6" y="295.6">1</text>
<text x="154.9" y="296">2</text>
<text x="264.7" y="296">3</text>
<text x="366.6" y="296">4</text>
</g>
<g font-size="2.8">
<text x="231.3" y="273.6">线性 \ Liner Measure</text>
<text x="205.6" y="280.8">±0.05</text>
<text x="207" y="277.2">&gt;0.5</text>
<text x="216" y="280.8">±0.05</text>
<text x="217.9" y="277.2">＞3</text>
<text x="227" y="280.8">±0.1</text>
<text x="228.5" y="277.2">＞6</text>
<text x="236.3" y="280.8">±0.15</text>
<text x="237.5" y="277.2">＞30</text>
<text x="247.4" y="277.2">＞120</text>
<text x="247.4" y="280.8">±0.2</text>
<text x="257.1" y="277.2">＞400</text>
<text x="257.1" y="280.8">±0.3</text>
<text x="266.6" y="277.2">＞1000</text>
<text x="267.3" y="280.8">±0.5</text>
<text x="278" y="277.2">＞2000</text>
<text x="279.9" y="280.8">±1</text>
<text x="207" y="287.8">&gt;0.5</text>
<text x="216.6" y="284.3">倒角 \ Chamfer</text>
<text x="217.9" y="287.8">＞3</text>
<text x="228.5" y="287.8">＞6</text>
<text x="237.5" y="287.8">＞30</text>
<text x="248.4" y="287.8">&lt;10</text>
<text x="257.3" y="284.3">角度 / Angle</text>
<text x="257.8" y="287.8">＞10</text>
<text x="268" y="287.8">＞50</text>
<text x="278.5" y="287.8">＞120</text>
<text x="207.1" y="291.3">±0.2</text>
<text x="217.3" y="291.3">±0.5</text>
<text x="228.5" y="291.3">±1</text>
<text x="238.7" y="291.3">±2</text>
<text x="248.6" y="291.1">±1°</text>
<text x="257.8" y="291.1">±30’</text>
<text x="268.1" y="291.1">±10’</text>
<text x="278.6" y="291.2">±20’</text>
</g>
</svg>
